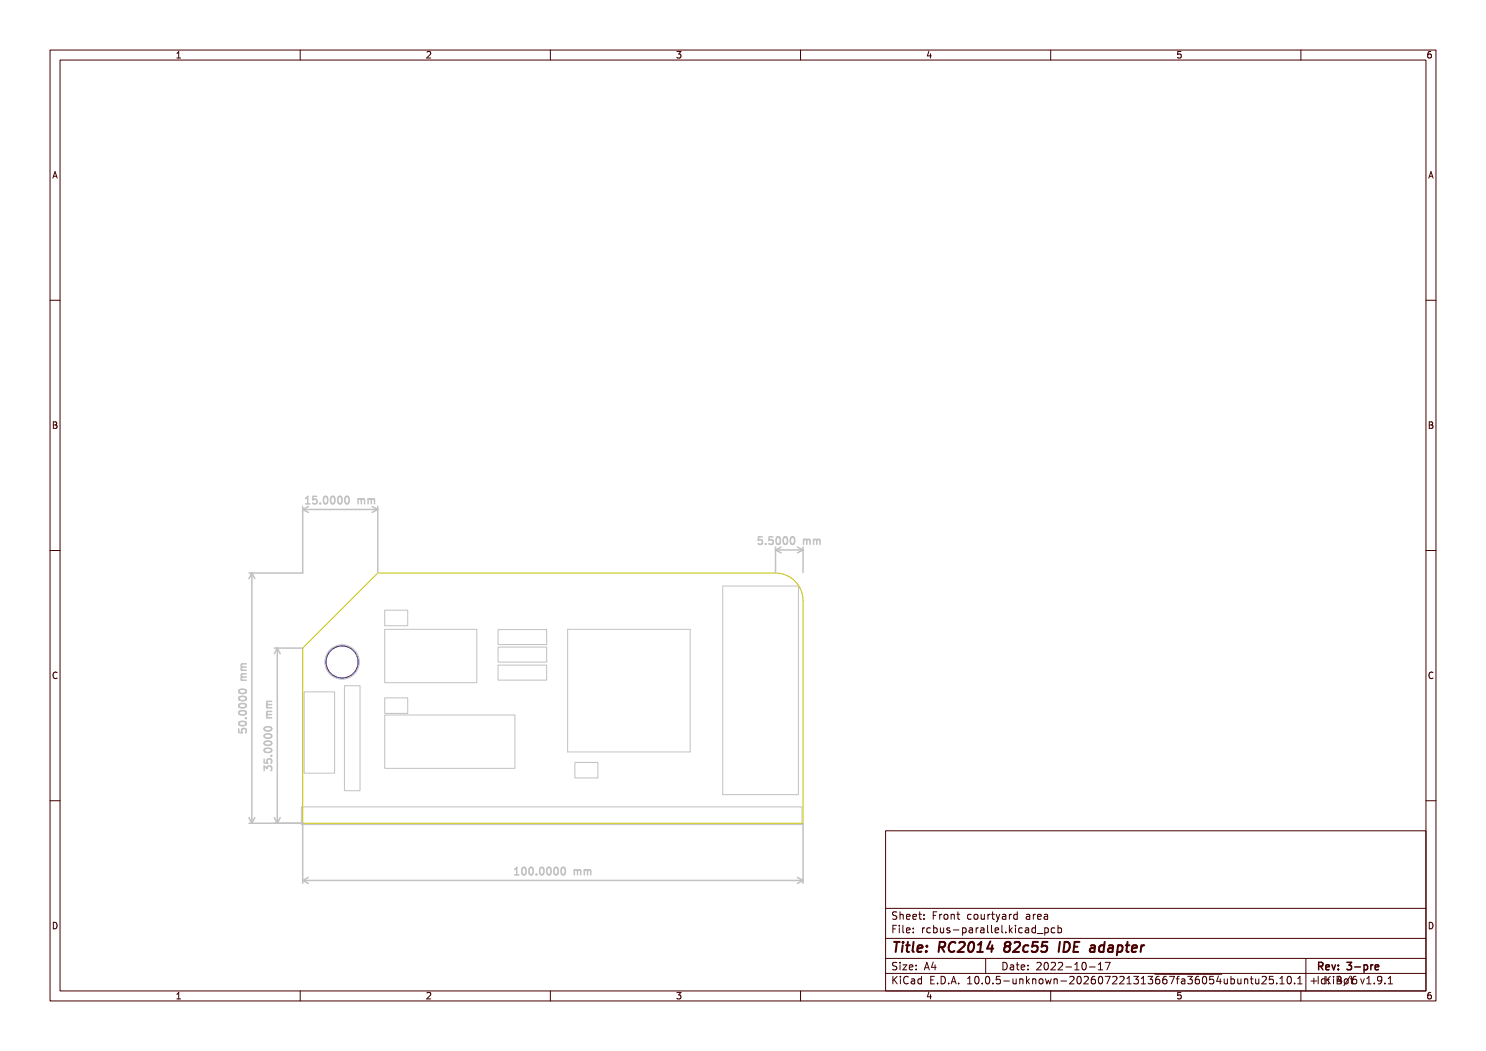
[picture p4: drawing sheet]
<svg xmlns="http://www.w3.org/2000/svg" width="297mm" height="210mm" viewBox="0 0 297 210" stroke-linecap="round" stroke-linejoin="round" font-family="sans-serif">
<g fill="none" stroke="#c2c2c2" stroke-width=".2">
<path d="M144.5 117.1h15.1v41.7h-15.1zM60.8 138.3h6.1v16.2h-6.1zM68.8 137h3.2v21h-3.2zM76.9 125.8h18.4v10.6h-18.4zM76.9 121.9h4.6v3.1h-4.6zM76.9 139.5h4.6v3h-4.6zM99.5 125.8h9.8v3h-9.8zM99.5 132.9h9.8v3h-9.8zM99.5 129.3h9.8v3h-9.8zM113.4 125.8h24.5v24.5h-24.5zM76.9 142.9h26v10.6h-26zM114.9 152.4h4.6v3h-4.6z"/>
<path d="M60.2 161.2h100.1v3.6h-100.1z"/>
<circle cx="68.4" cy="132.3" r="3.5"/>
</g>
<path d="M60.5 129.5l15-15h79.5a5.5 5.5 0 0 1 5.5 5.5v44.5h-100z" fill="none" stroke="#c2c200" stroke-width=".2"/>
<g fill="none" stroke="#c2c2c2" stroke-width=".3">
<path d="M61.1 99.6l.4-.4v1.5M63.3 99.2h-.7l-.1 .7 .2-.2 .5 .1 .2 .2-.1 .5-.2 .2-.6-.2M64.8 99.3l.2-.1a.8 .8 0 0 1 .5 .7 .8 .8 0 0 1-.5 .8l-.2-.2-.2-.4zM66.2 99.3l.2-.1a.8 .8 0 0 1 .5 .7 .8 .8 0 0 1-.5 .8l-.2-.2-.1-.4zM67.6 99.3l.3-.1a.8 .8 0 0 1 .5 .7 .8 .8 0 0 1-.5 .8l-.3-.2-.1-.4zM69.1 99.3l.2-.1a.8 .8 0 0 1 .5 .7 .8 .8 0 0 1-.5 .8l-.2-.2-.2-.4zM71.6 99.7v1M71.6 99.8l.4-.1 .2 .2M72.2 99.9l.2-.2h.4l.1 1M72.2 99.9v.8M73.6 99.8l.4-.1 .2 .2M73.6 99.7v1"/>
<path d="M74.2 99.9l.2-.2h.4l.1 1M74.2 99.9v.8M50.3 114.5v50M50.3 114.5l.6 1.1M50.3 114.5l-.5 1.1M60.5 101.2v13.3h-10.7M60.5 101.8h15M60.5 101.8l1.1 .6M61.1 100.7h.8M61.6 101.2l-1.1 .6M64 100.5v.2M74.4 101.2l1.1 .6"/>
<path d="M75.5 101.2v13.3M75.5 101.8l-1.1 .6M152.3 107.3h-.7l-.1 .7 .2-.2 .5 .1 .2 .2-.1 .5-.2 .2-.6-.2M153 108.6v.2M154.5 107.3h-.7l-.1 .7 .2-.2 .5 .1 .1 .2v.5l-.3 .2-.5-.2M155 109.3v5.1M155 109.9h5.5M155 109.9l1.1 .6M155.2 107.4l.3-.1a.8 .8 0 0 1 .5 .7 .8 .8 0 0 1-.5 .8l-.3-.2-.1-.4zM156.1 109.3l-1.1 .6M156.7 107.4l.2-.1a.8 .8 0 0 1 .5 .7 .8 .8 0 0 1-.5 .8l-.2-.2-.2-.4zM158.1 107.4l.2-.1a.8 .8 0 0 1 .5 .7 .8 .8 0 0 1-.5 .8l-.2-.2-.1-.4z"/>
<path d="M159.4 109.3l1.1 .6M160.5 109.3v5.1M160.5 109.9l-1.1 .6M160.6 107.8v1M160.6 107.9l.4-.1 .2 .2M161.2 108l.3-.2h.3l.1 1M161.2 108v.8M162.6 107.9l.4-.1 .3 .2M162.6 107.8v1M163.3 108l.2-.2h.3l.1 1M163.3 108v.8M47.9 137.9a.81 .81 0 0 1 1.3 .3 .85 .85 0 0 1-1.5-.1z"/>
<path d="M47.9 139.3a.81 .81 0 0 1 1.3 .3 .85 .85 0 0 1-1.5-.1zM48.2 135.9h1M48.2 133.9h1M48.4 135.3l-.2 .2 .2 .4M48.4 133.3l-.2 .2 .2 .4M48.4 135.3h.8M48.4 133.3h.8M49.2 132.6l-.9 .1-.1 .4 .2 .2M49.2 134.6l-.9 .1-.1 .4 .2 .2M54.8 129.5h5.7M55.4 129.5v35M55.4 129.5l.6 1.1"/>
<path d="M55.4 129.5l-.6 1.1M47.7 145.6v.8h.7l-.1-.2 .1-.5 .2-.1h.5l.1 .3-.1 .5M47.9 140.7a.81 .81 0 0 1 1.3 .4 .85 .85 0 0 1-1.5-.2zM47.9 142.1a.81 .81 0 0 1 1.3 .4 .85 .85 0 0 1-1.5-.1zM47.9 144.3a.81 .81 0 0 1 1.3 .3 .85 .85 0 0 1-1.5-.1zM49.1 143.5h.1M52.8 151.7v.7l.7 .1-.1-.2v-.5l.3-.2 .5 .1 .1 .2-.1 .6M52.8 154v-.9l.6 .5 .1-.5h.7l.1 .3-.1 .6M52.9 145.4a.89 .89 0 0 1 1.4 .3 .85 .85 0 0 1-1.5-.1zM52.9 146.9a.89 .89 0 0 1 1.4 .2 .85 .85 0 0 1-1.5-.1zM52.9 148.3a.89 .89 0 0 1 1.4 .3 .85 .85 0 0 1-1.5-.2zM52.9 149.7a.89 .89 0 0 1 1.4 .3 .85 .85 0 0 1-1.5-.1z"/>
<path d="M53.3 141.4h1M53.3 143.4h1M53.5 142.8l-.2 .2 .1 .4M53.5 140.8l-.2 .2 .1 .4M53.5 142.8h.8M53.5 140.8h.8M54.2 151h.1M54.3 140.1l-.9 .1-.1 .4 .2 .2M54.3 142.1l-.9 .1-.1 .4 .2 .2M49.8 164.5h10.7v12M49.8 163.4l.5 1.1M50.9 163.4l-.6 1.1"/>
<path d="M54.8 163.4l.6 1.1M56 163.4l-.6 1.1M60.5 175.9h100M60.5 175.9l1.1 .6M61.6 175.3l-1.1 .6M102.9 174.8h.8M102.9 173.7l.4-.4v1.5M104.5 173.4l.1-.1a.8 .8 0 0 1 .6 .8 .8 .8 0 0 1-.6 .7 1 1 0 0 1-.1-1.4zM105.9 173.5l.2-.2a.8 .8 0 0 1 .5 .8 .8 .8 0 0 1-.5 .7l-.2-.1-.2-.5zM107.2 174.7v.1M108 173.5l.2-.2a.8 .8 0 0 1 .5 .8 .8 .8 0 0 1-.5 .7l-.2-.1-.1-.5zM109.4 173.5l.2-.2a.8 .8 0 0 1 .6 .8 .8 .8 0 0 1-.6 .7l-.2-.1-.1-.5z"/>
<path d="M110.9 173.4l.2-.1a.8 .8 0 0 1 .5 .8 .8 .8 0 0 1-.5 .7 1 1 0 0 1-.2-1.4zM112.3 173.5l.2-.2a.8 .8 0 0 1 .5 .8 .8 .8 0 0 1-.5 .7l-.2-.1-.2-.5zM114.8 174l.4-.2 .2 .2M114.8 173.8v1M115.4 174l.2-.2 .4 .1 .1 .9M115.4 174v.8M116.8 174l.4-.2 .2 .2M116.8 173.8v1M117.4 174l.2-.2 .4 .1 .1 .9M117.4 174v.8M159.4 175.3l1.1 .6M160.5 164.5v12"/>
<path d="M160.5 175.9l-1.1 .6"/>
</g>
<circle cx="68.4" cy="132.3" r="3.2" fill="none" stroke="#000084" stroke-width=".2"/>
<g fill="none" stroke="#480000" stroke-width=".2">
<path d="M10 10h277v190h-277zM12 12h273v186h-273zM35.3 11.6h.8M35.3 10.7l.4-.4v1.3M60 10v2M85.3 10.4l.5-.1 .3 .4-.8 .9h.8M110 10v2M135.3 10.3h.8l-.4 .5 .3 .1v.6l-.2 .1-.5-.1M160 10v2M185.7 10.2l-.4 1h.9M186 10.7v.9M210 10v2"/>
<path d="M236 10.3h-.6l-.1 .6 .2-.1 .5 .1 .1 .1-.1 .5-.2 .1-.5-.1M260 10v2M286 10.3l-.4 .1-.2 .2-.1 .7 .3 .3 .4-.1 .1-.5-.1-.1-.4-.1-.3 .2M10.6 35.6l.4-1.3 .4 1.3M10.7 35.2h.6M285.6 35.6l.4-1.3 .4 1.3M285.7 35.2h.6M10 60h2M285 60h2M10.7 84.3h.4l.2 .2-.2 .4 .2 .1 .1 .3-.2 .3h-.5zM10.7 84.9h.4M285.7 84.3h.4l.2 .2-.2 .4 .2 .1 .1 .3-.2 .3h-.5z"/>
<path d="M285.7 84.9h.4M10 110h2M285 110h2M11.4 134.4a.62 .62 0 0 0-.9 .5 .62 .62 0 0 0 .7 .7l.2-.1M286.4 134.4a.62 .62 0 0 0-.9 .5 .62 .62 0 0 0 .7 .7l.2-.1M10 160h2M285 160h2M177 166h108v32h-108zM10.7 184.3a.66 .66 0 0 1 .7 .6 .66 .66 0 0 1-.7 .7zM35.3 198.7l.4-.4v1.3M35.3 199.6h.8M60 198v2"/>
<path d="M85.3 198.4l.5-.1 .3 .4-.8 .9h.8M110 198v2M135.3 198.3h.8l-.4 .5 .3 .1v.6l-.2 .1-.5-.1M160 198v2M177 194.5h108M177 191.5h108M177 187.5h108M177 181.5h108M178.5 195.1v1.5M178.5 185.6h.5M178.7 195.7l.6 .9M179.2 184.9h-.7v1.5"/>
<path d="M179.2 192.4l-.5-.1-.2 .1v.5l.6 .3 .1 .3-.2 .3-.6-.1M179.2 182.3l-.5-.1-.2 .1v.5l.6 .3 .1 .3-.2 .3-.6-.1M179.3 195.1l-.8 .9M179.7 184.9v.1M179.7 185.4v1M179.9 182.2v1.5M179.9 192.3v.1M179.9 192.8v1M179.9 182.8l.2-.1 .4 .1v.9M180 195.1v.1M180 195.6v1M180.5 192.8h.7l-.7 1h.7"/>
<path d="M180.5 184.9v1.3l.2 .2M181.2 185.9l.7-.2-.1-.2-.4-.1-.2 .2v.7h.6M181.2 183.2l.7-.1-.1-.3-.4-.1-.2 .2v.7h.6M181.5 195.2a.71 .71 0 0 0-1 .5 .71 .71 0 0 0 .7 .9l.3-.1M181.7 193.3l.8-.1-.1-.3-.4-.1-.3 .2 .1 .7h.6M182.2 195.7h.5l.1 .9M182.5 183.2l.7-.1-.1-.3-.4-.1-.2 .2v.7h.6M182.5 186.3v.1M182.5 185.5v.1M182.8 196h-.5l-.2 .2 .2 .4 .5-.1M183.1 193.7v.1M183.1 192.9v.1"/>
<path d="M183.6 182.7h.6M183.8 182.2v1.3l.4 .2M184.2 195.7l-.5-.1-.2 .3 .1 .6h.6M184.2 195.1v1.5M184.4 185.4v1M184.7 183.6v.1M184.7 182.8v.1M184.7 193.8l.5-1.5 .5 1.5M184.8 185.4l-.4 .3M184.9 193.4h.7M185.7 198.2l-.4 1h.9M186 185.5l-.5-.1-.3 .3 .2 .6h.6"/>
<path d="M186 198.7v.9M186 195.8h.5M186.5 192.2l-.3 1.1h.9M186.5 182.9h.5M186.6 185.5l.4-.1 .3 .3-.1 .6h-.6M186.6 184.9v1.5M186.7 195.1h-.7v1.5h.7M186.9 192.8v1M187.2 182.2h-.7v1.5M187.4 196.5v.1M187.8 182.7v1M188 185.4v.9l.4 .1 .2-.1"/>
<path d="M188.1 195.1a.76 .76 0 0 1 .9 .7 .76 .76 0 0 1-.9 .8zM188.2 182.7l-.4 .3M188.6 185.4v1M188.8 182.8l.4-.1 .3 .3v.4l-.3 .3-.4-.1-.1-.2zM189.6 196.5v.1M189.8 185.5l-.3-.1-.3 .2 .1 .2 .5 .2v.3h-.6M190.1 196.6l.5-1.5 .5 1.5M190.1 182.8l.2-.1 .4 .1v.9M190.1 182.7v1M190.2 196.2h.8M190.5 185.8h1.2M191.2 182.7h.6"/>
<path d="M191.5 182.2v1.3l.3 .2M191.6 196.5v.1M192.4 185.5l.4-.1 .3 .3-.1 .6h-.6M192.4 185.4v1.5M193.4 196.6h.8M193.4 195.5l.4-.4v1.5M193.7 185.5h.6l.1 .9M194.1 182.8l-.4-.1-.3 .3 .1 .6h.6M194.4 185.7l-.5 .1-.2 .2 .2 .4 .5-.1M194.8 182.8l.4-.1 .3 .3v.4l-.3 .3-.4-.1-.1-.2zM195 195.2l.2-.1a.8 .8 0 0 1 .5 .7 .8 .8 0 0 1-.5 .8l-.2-.1-.2-.5zM195.1 185.4v1"/>
<path d="M195.5 185.4l-.4 .3M196 185.5h.6l.1 .9M196.1 182.7l.1 .9 .3 .1 .2-.1M196.3 196.5v.1M196.7 185.7l-.5 .1-.2 .2 .2 .4 .5-.1M196.7 182.7v1M197 191.5v3M197.1 195.2l.2-.1a.8 .8 0 0 1 .5 .7 .8 .8 0 0 1-.5 .8l-.2-.1-.1-.5zM197.4 184.9v1.3l.2 .2M197.5 182.7v1M197.9 182.7l-.4 .3M198.2 184.9v1.3l.2 .2"/>
<path d="M198.2 182.7h.5M198.4 182.2v1.3l.3 .2M198.5 196.5v.1M198.9 185.9l.7-.2-.1-.2-.4-.1-.2 .2 .1 .7h.5M199.1 182.7l.4 1M199.5 183.7l-.4 .5M199.8 182.7l-.3 1M199.9 195.1h-.7l-.1 .7 .2-.1h.5l.2 .3-.1 .5-.2 .1-.6-.1M200.2 184.9v1.3l.3 .2M200.4 182.8h.6v.9M200.5 192.3a.76 .76 0 0 1 .8 .7 .76 .76 0 0 1-.8 .8zM200.6 196h1.1"/>
<path d="M201 186.3v.1M201 183.1h-.5l-.2 .2 .2 .4 .5-.1M201.7 182.7v1M201.7 184.9v1.5M201.9 185.8l.4 .6M202 192.9h.5l.1 .9M202.2 182.7l-.5 .3M202.3 185.4l-.6 .6M202.5 195.6v.9l.4 .1 .2-.1M202.6 193.2h-.5l-.2 .2 .2 .4 .5-.1M203 184.9v.1M203 185.4v1"/>
<path d="M203.1 192.8h.6M203.1 195.6v1M203.3 192.3v1.3l.4 .2M203.3 182.8l-.4-.1-.3 .3 .1 .6h.6M203.3 182.2v1.5M203.8 195.7l.2-.1 .4 .1 .1 .9M203.8 195.6v1M204.1 193.3l.7-.1-.1-.3-.4-.1-.2 .2 .1 .7h.5M204.3 185.5l-.4-.1-.3 .3 .1 .6h.6M205 185.5h.5l.1 .9M205.2 195.1v1.5M205.2 182.8h.5l.1 .9"/>
<path d="M205.3 196l.4 .6M205.5 193.7v.1M205.5 192.9v.1M205.6 185.7l-.5 .1-.2 .2 .2 .4 .5-.1M205.7 195.6l-.5 .6M205.8 183.1h-.5l-.2 .2 .2 .4 .5-.1M206.4 195.7l.2-.1 .4 .1v.9M206.4 195.6v1M206.5 182.7v1M207 185.5l-.5-.1-.3 .3 .2 .6h.6M207 184.9v1.5M207 182.7l-.5 .3"/>
<path d="M207.2 192.4l.6-.1 .3 .4-.9 1.1h.9M207.3 186.5h1.2M207.4 183.2l.7-.1-.1-.3-.4-.1-.2 .2 .1 .7h.5M207.8 195.7l.4-.1 .3 .3v.4l-.3 .3-.4-.1-.1-.2zM208.7 182.8h.6l.1 .9M208.8 185.5l.4-.1 .3 .3-.1 .6h-.6M208.8 185.4v1.5M208.9 192.4l.1-.1a.8 .8 0 0 1 .5 .7 .8 .8 0 0 1-.5 .8 1 1 0 0 1-.1-1.4zM209 195.6l.2 1 .3-.7 .3 .7 .3-1M209.4 183.1h-.5l-.2 .2 .2 .4 .5-.1M210 198v2M210.1 192.4l.6-.1 .3 .4-1 1.1h1"/>
<path d="M210.7 195.7l.2-.1 .3 .1 .1 .9M210.7 195.6v1M210.8 185.5l-.4-.1-.3 .3 .1 .6h.6M211.5 185.5l.4-.1 .3 .3-.2 .6h-.5M211.5 184.9v1.5M211.5 192.4l.6-.1 .3 .4-.9 1.1h.9M212 196h1.2M213 193.2h1.2M213.8 195.2l.6-.1 .3 .4-1 1.1h1M214.8 193.8h.9M214.8 192.7l.4-.4v1.5M215.5 195.2l.1-.1a.8 .8 0 0 1 .5 .7 .8 .8 0 0 1-.5 .8 1 1 0 0 1-.1-1.4z"/>
<path d="M216.5 192.4l.1-.1a.8 .8 0 0 1 .5 .7 .8 .8 0 0 1-.5 .8 1 1 0 0 1-.1-1.4zM216.7 195.2l.5-.1 .3 .4-.9 1.1h.9M217.7 193.2h1.2M218.8 195.1l-.4 .1a1.01 1.01 0 0 0 0 1.4l.5-.1 .1-.5-.3-.3h-.3l-.3 .3M219.5 193.8h.9M219.5 192.7l.5-.4v1.5M219.7 195.2l.2-.1a.8 .8 0 0 1 .5 .7 .8 .8 0 0 1-.5 .8l-.2-.1-.2-.5zM220.9 192.3h1l-.7 1.5M220.9 195.1h1l-.7 1.5M222.4 195.2l.6-.1 .2 .4-.9 1.1h.9M223.8 195.2l.6-.1 .3 .4-1 1.1h1M225.2 196.6h.9"/>
<path d="M225.2 195.5l.5-.4v1.5M226.6 195.1h.9l-.5 .6 .5 .1v.7l-.3 .1-.6-.1M228.1 196.6h.9M228.1 195.5l.4-.4v1.5M229.5 195.1h.9l-.5 .6 .4 .1v.7l-.2 .1-.6-.1M230.8 194.7h13.4M231.7 195.1l-.5 .1a1.01 1.01 0 0 0 0 1.4l.5-.1 .1-.5-.3-.3h-.3l-.2 .3M233.1 195.1l-.4 .1a1.01 1.01 0 0 0 0 1.4l.5-.1v-.5l-.2-.3h-.3l-.3 .3M233.7 195.1h1l-.6 1.5M235.1 195.6h.6M235.7 195.1l-.4 .2v1.3M236 198.3h-.6l-.1 .6 .2-.1 .5 .1 .1 .1-.1 .5-.2 .1-.5-.1"/>
<path d="M236.2 195.7h.5l.1 .9M236.8 196h-.5l-.2 .2 .2 .4 .5-.1M237.4 195.1h.9l-.5 .6 .4 .1v.7l-.2 .1-.6-.1M239.6 195.1l-.4 .1a1.01 1.01 0 0 0 0 1.4l.5-.1v-.5l-.2-.3h-.5l-.1 .3M240.5 195.2l.2-.1a.8 .8 0 0 1 .5 .7 .8 .8 0 0 1-.5 .8l-.2-.1-.2-.5zM242.5 195.1h-.7l-.1 .7 .3-.1h.5l.1 .3-.1 .5-.2 .1-.6-.1M243.5 195l-.3 1.1h.9M243.9 195.6v1M244.7 195.6v.9l.4 .1 .2-.1M245.3 195.6v1M246 195.7l.5-.1 .2 .3-.1 .6h-.6M246 195.1v1.5"/>
<path d="M247.4 195.6l.1 .9 .3 .1 .2-.1M248 195.6v1M248.7 195.7l.3-.1 .3 .1 .1 .9M248.7 195.6v1M249.9 195.6h.6M250.1 195.1v1.3l.4 .2M251 195.6v.9l.4 .1 .2-.1M251.6 195.6v1M252.2 195.2l.6-.1 .3 .4-.9 1.1h.9M254.5 195.1h-.8v.7l.2-.1h.5l.1 .3v.5l-.3 .1-.5-.1M255.2 196.5v.1M255.8 196.6h.9"/>
<path d="M255.8 195.5l.4-.4v1.5M257.5 195.2l.1-.1a.8 .8 0 0 1 .5 .7 .8 .8 0 0 1-.5 .8 1 1 0 0 1-.1-1.4zM258.7 196.5v.1M259.4 196.6h.8M259.4 195.5l.4-.4v1.5M260 198v2M261 191.5v6.5M262 196h1.2M262.6 195.4v1.2M263.5 195.1v1.5M264.8 195.7l-.4-.1-.3 .3 .1 .6h.6M264.8 195.1v1.5"/>
<path d="M265 195.1v1.5M265.2 195.7l.7 .9M265.5 196.5v.1M265.5 195.7v.1M265.9 195.1l-.9 .9M266.5 195.1v.1M266.5 195.6v1M267.2 195.1l.8 .1v.3l-.3 .3a.4 .4 0 0 1 .4 .4 .4 .4 0 0 1-.3 .4h-.6zM267.2 195.8h.5M267.7 195l-.4 1.1h.9M268 195.6v1M268.8 195.7l.4-.1 .3 .3v.4l-.3 .3-.4-.1-.1-.2z"/>
<path d="M269.9 195.6h.6M269.9 195l-1.3 2M270.1 195.1v1.3l.4 .2M271 195.1l-.4 .1a1.01 1.01 0 0 0 0 1.4l.5-.1 .1-.5-.3-.3h-.3l-.3 .3M272 195.6l.3 1 .4-1M273.2 196.6h.8M273.2 195.5l.4-.4v1.5M274.7 196.5v.1M276.2 195.7l-.3 .3h-.3l-.3-.3 .2-.5 .4-.1 .2 .1a.99 .99 0 0 1-.4 1.4h-.2M276.8 196.5v.1M277.5 196.6h.8M277.5 195.5l.4-.4v1.5"/>
<path d="M285.7 184.3a.66 .66 0 0 1 .7 .6 .66 .66 0 0 1-.7 .7zM286 198.3l-.4 .1-.2 .2-.1 .8 .3 .2 .4-.1 .1-.5-.1-.1-.4-.1-.3 .2"/>
</g>
<g fill="none" stroke="#480000" stroke-width=".3">
<path d="M263.6 193.1l.7-.1 .1-.2-.1-.4-.2-.1h-.5v1.5M263.9 193.1l.5 .7M265 193.3l.7-.2-.1-.2-.4-.1-.2 .2 .1 .7h.5M266.2 192.8l.4 1 .3-1M267.5 193.6v.2M267.5 192.9v.1M269.2 192.3h.9l-.5 .6 .5 .1v.6l-.3 .2-.6-.2M270.8 193.2h1.1M272.6 192.9l.5-.1 .2 .3-.1 .6h-.6M272.6 192.8v1.5M274 192.8v1M274.4 192.8l-.3 .1-.1 .2"/>
<path d="M274.8 193.3l.8-.2-.1-.2-.4-.1-.3 .2 .1 .7h.6"/>
</g>
<g fill="none" stroke="#480000" stroke-width=".4">
<path d="M178.7 188.2h1.1M179.3 188.2l-.3 2M180.4 188.9l-.1 1.3M180.5 188.2v.2M181.1 188.9h.7M181.5 188.2l-.3 1.7 .1 .2 .4 .1M182.6 188.2l-.2 1.7 .2 .3M183.4 189.5l1-.1-.1-.4h-.7l-.3 .9 .3 .3 .6-.1M185.1 190v.2M185.3 189l-.1 .2M187.7 189.3l1-.1a.52 .52 0 0 0 .2-.5 .52 .52 0 0 0-.3-.5h-.8l-.2 2M188.2 189.3l.5 .9"/>
<path d="M191 188.4a.88 .88 0 0 0-1.1 0 .88 .88 0 0 0-.3 1 .69 .69 0 0 0 .3 .7 .69 .69 0 0 0 .9-.1M191.7 188.4l.3-.2h.5l.3 .2v.4l-.1 .3-1.3 1.1h1.2M193.8 188.4l.1-.1a.44 .44 0 0 1 .7 .3 1.15 1.15 0 0 1-.7 1.6l-.2-.1a1.54 1.54 0 0 1 .1-1.7zM195.3 190.2h1.1M195.5 188.8l.6-.6-.2 2M197.9 188.1l-.6 1.4h1.2M198.3 188.9l-.1 1.3M201.2 189.1l-.3-.2-.1-.3a.64 .64 0 0 1 1.1-.2l.1 .3-.5 .4M201.2 189.1a.65 .65 0 0 0-.4 1 .65 .65 0 0 0 .9-.1 .65 .65 0 0 0 0-.8l-.2-.1M201.2 189.1h.3M202.8 188.4l.3-.2h.5l.2 .2 .1 .4-.2 .3-1.3 1.1h1.3M205.6 189a.66 .66 0 0 0-1 .3l-.1 .5 .1 .3h.8"/>
<path d="M207.5 188.2h-1l-.2 1 .3-.2 .7 .1 .1 .3-.2 .6-.3 .2h-.5l-.2-.2M209.4 188.2h-1l-.2 1 .3-.2 .7 .1 .1 .3-.2 .6-.3 .2h-.5l-.2-.2M211.8 188.2l-.2 2M212.8 188.2a.96 .96 0 0 1 1 .6 .96 .96 0 0 1-.3 1.1l-.5 .3h-.5zM214.7 189.2h.6M215.7 188.2h-.9l-.3 2h1M218 189h.8l-.1 1.2M218.8 189.4h-.6a.4 .4 0 0 0-.4 .4 .4 .4 0 0 0 .3 .4l.6-.1M220.7 189a.66 .66 0 0 0-1 .3l-.1 .5 .2 .3h.8M220.8 188.2l-.3 2M221.6 189h.8l-.1 1.2M222.5 189.4h-.7a.4 .4 0 0 0-.4 .4 .4 .4 0 0 0 .3 .4l.7-.1"/>
<path d="M223.5 189h.7l.2 .3-.1 .5a.65 .65 0 0 1-1 .3M223.5 188.9l-.3 2M225 188.9h.8M225.4 188.2l-.3 1.7 .1 .2 .4 .1M226.2 189.5l1-.1v-.4h-.8l-.2 .9 .2 .3 .6-.1M228.1 188.9l-.1 1.3M228.7 188.9l-.4 .1-.2 .3"/>
</g>
<text font-size="2.7" fill="#fff" x="178" y="190.3">Title: RC2014 82c55 IDE adapter</text>
<g font-size="2" fill="#fff">
<text x="62" y="100.7">15.0000 mm</text>
<text x="152.3" y="108.8">5.5000 mm</text>
<text x="49.3" y="145.5" transform="rotate(-90 49.3 145.5)">50.0000 mm</text>
<text x="54.4" y="153" transform="rotate(-90 54.4 153)">35.0000 mm</text>
<text x="103.9" y="174.9">100.0000 mm</text>
<text x="178" y="183.8">Sheet: Front courtyard area</text>
<text x="178" y="186.5">File: rcbus-parallel.kicad_pcb</text>
<text x="178" y="193.9">Size: A4</text>
<text x="178" y="196.7">KiCad E.D.A. 10.0.5-unknown-202607221313~{667fa36054}ubuntu25.10.1 + KiBot v1.9.1</text>
<text x="200" y="193.9">Date: 2022-10-17</text>
<text x="263" y="196.7">Id: 4/6</text>
<text x="263" y="193.9">Rev: 3-pre</text>
</g>
<g font-size="1.7" fill="#fff">
<text x="35" y="11.6">1</text>
<text x="85" y="11.6">2</text>
<text x="135" y="11.6">3</text>
<text x="185" y="11.6">4</text>
<text x="235" y="11.6">5</text>
<text x="285" y="11.6">6</text>
<text x="10.5" y="35.6">A</text>
<text x="285.5" y="35.6">A</text>
<text x="10.5" y="85.6">B</text>
<text x="285.5" y="85.6">B</text>
<text x="10.5" y="135.6">C</text>
<text x="285.5" y="135.6">C</text>
<text x="10.5" y="185.6">D</text>
<text x="285.5" y="185.6">D</text>
<text x="35" y="199.7">1</text>
<text x="85" y="199.7">2</text>
<text x="135" y="199.7">3</text>
<text x="185" y="199.7">4</text>
<text x="235" y="199.7">5</text>
<text x="285" y="199.7">6</text>
</g>
</svg>
